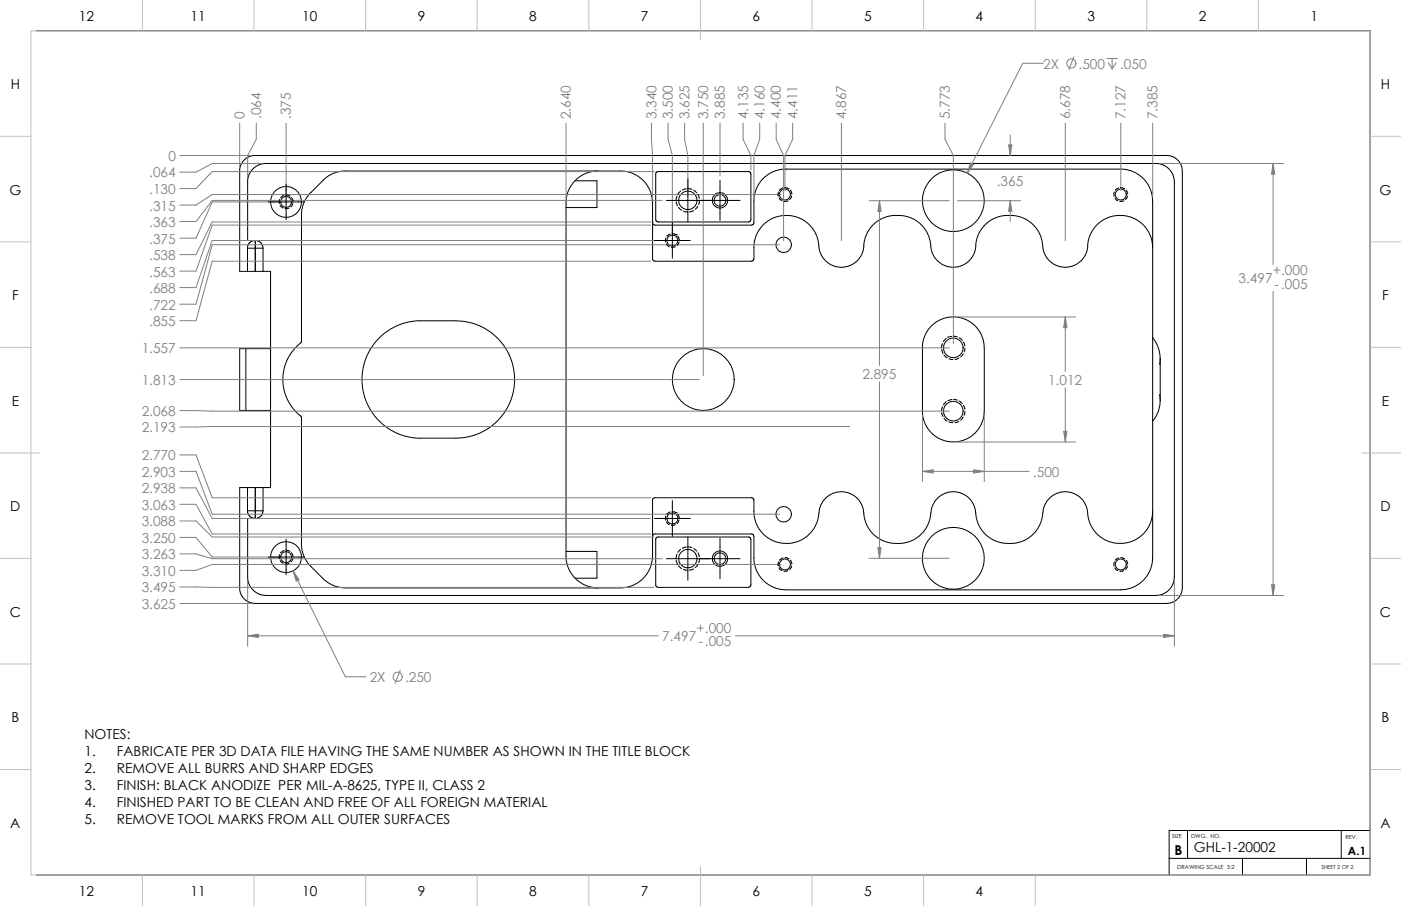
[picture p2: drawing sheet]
<svg xmlns="http://www.w3.org/2000/svg" width="432mm" height="279mm" viewBox="0 0 432 279" stroke-linecap="round" stroke-linejoin="round" font-family="sans-serif">
<g fill="none" stroke="#000" stroke-width=".31">
<path d="M11.2 9.5h411.1v260.3h-411.1M73.8 52.7l.3-1.6 .7-1.3 1.6-1.3 1.7-.5h281.5l2.1 .4 1.6 1.3 .8 1.4 .3 1.6v128.6l-.2 1.4-.7 1.4-1 1-1.3 .7-1.6 .3h-281.5l-1.5-.5-1.1-.7-1.1-1.4-.5-1.6v-31.5h2.4M73.9 52.7v31h2.4M76.3 56.1l.5-2.3 .9-1.4 1.5-1.3 2.2-.7h274.8l2.3 .4 2.1 1.6 1 1.8 .3 1.9 .1 121.8-.3 1.6-.6 1.5-1.1 1.2-1.5 1-2.3 .4h-274.2M76.3 56.1v18.1h2.4M88.2 56.8v11M106.6 52.7l-3.1 .5-1.5 .6-1.8 1.2-5 5-1.3 1.9-.7 1.9-.3 1.7v39.7M106.6 52.7h85.5l2.1 .5 1.8 .7 1.9 1.4 1.6 1.9 1.2 2.4 .4 3.1v17.3l.3 .4 .5 .2 30-.1 .5-.7v-4.3l.2-1.3 .5-1.8 1.1-1.9 1.5-1.6 2.1-1.4 2.3-.8 2.2-.3M177.2 55.8h6.8v8.2h-9.5M184.4 52.7l-1.9 .2-2.1 .6-2.6 1.7-1.4 1.4-.9 1.6-.6 1.4-.4 2.2-.1 109.6 .2 1.8 .6 2.1 1.1 1.9 1.5 1.6 2.6 1.7 2.1 .6 1.9 .2M209.8 58.9l-.9 1M211.5 58.2l-1.2 .4"/>
<path d="M212 58.2l1.2 .2M212 55.1v13.4M213.8 58.7l1 .8M215.1 60l.4 1.2M221.9 55.6v12.4M230.7 52.9l.6 .3 .1 .5v14l-.4 .7-28.1 .1-.8-.5v-14.6l.4-.4 28.2-.1M239.9 59.2v1.3M241.3 58l-1.1 .7M241.9 57.9l1.2 .3M242.3 52.1l-2.6 .4-2.2 .8-1.8 1.3-2.1 2.7-1.1 3.2-.1 8.2-.5 .6-30 .1-.5-.1-.3-.6M242.3 52.2h103.9l2.1 .4 1.5 .6 1.5 .9 1.5 1.4 1.7 2.6 .6 2.1 .2 1.9-.1 110.7-.4 2.2-.6 1.4-2.2 2.9-2.8 1.8-3 .8h-103.9l-1.8-.2-2.2-.6-2.6-1.7-1.5-1.6-1.1-1.9-.6-2.1-.2-1.8M243.1 58.2h.1"/>
<path d="M243.6 58.6l.5 1.2M343.4 59.2v1.3M344.8 58l-1.1 .7M345.4 57.9l1.2 .3M347.1 58.6l.5 1.2M78.7 74.2l-.9 .1-.8 .5-.5 .6-.3 1.1M78.7 76.5v7.2M78.7 76.5h.1M78.7 76.5h-2.4v7.2M78.7 74.2l.8 .1 .9 .5 .4 .6 .3 1.1M78.7 76.5h2.4M78.7 74.2v2.3"/>
<path d="M81.1 76.5v7.2M82.7 62.3h11M86.2 61.5l-.1 1.2M86.3 63.3l.9 .8M87.5 60.2l-1 .7M88.1 60.1h.1M88.2 60.1l1.2 .4M89.1 64.1l-1.3 .2M89.8 60.9l.5 1.2M90.2 62.7l-.6 1.1M201.7 74.2h11M205.2 73.4l-.1 1.3"/>
<path d="M205.4 61.8h22.7M205.4 75.2l.9 .9M206.5 72.1l-1 .8M207.2 72.1h.1M207.2 72.1l1.2 .3M207.2 68.7v11M208.2 76.1l-1.3 .1M208.4 72.4h.1M208.4 62.3l.4 1.2M208.7 60.4l-.3 1.2M208.9 72.8l.4 1.2M209.1 64l1 .9"/>
<path d="M209.3 74.6l-.6 1.1M210.7 65.1l1.2 .3M213.7 64.9l-1.2 .4M215.1 63.6l-.9 1M215.6 61.8l-.3 1.3M240.1 61l.9 .9M242.3 66.5h1.8l1.6 .5 1.5 .6 1.8 1.3 1.4 1.5 .9 1.5 .8 1.9 .2 2.1M242.9 61.9l-1.3 .2M244 60.5l-.6 1M276.1 66.4l-2.2 .3-1.9 .6-2.9 2-1.3 1.6-.8 1.6-.6 1.8-.3 2.7-.9 2.2-1.6 1.8-2 1-1.5 .4h-1.6l-1.6-.4-1.4-.7-1-.8-1.3-1.6-.6-1.6-.2-1.4M310.6 66.4l-2.2 .3-1.9 .6-2.6 1.7-1.4 1.6-1 1.7-.6 2-.4 3-1.2 2.4-1.2 1.3-1.3 .7-2.6 .7-2-.1-1.4-.6-1.5-.9-1-1.1-1.1-1.9-.5-3.3-.6-2.1-1.1-1.9-1.5-1.6-2.1-1.4-1.4-.6-2.2-.4h-1.7M343.6 61l.9 .9"/>
<path d="M345.1 66.5h1.8l1.7 .5 1.5 .6 1.8 1.3 1.5 1.6 1.1 1.9 .6 2.1 .2 1.9M345.1 66.4l-2.2 .3-1.9 .6-2.6 1.7-1.4 1.6-1 1.7-.6 2-.4 3-1.2 2.4-1.2 1.3-1.3 .7-2.6 .7-2-.1-1.4-.6-1.5-.9-1-1.1-1.1-1.9-.5-3.3-.6-2.1-1.1-1.9-1.4-1.6-2.2-1.4-1.4-.6-2.2-.4h-1.7M346.4 61.9l-1.3 .2M347.5 60.5l-.6 1M76.3 83.7h2.4M78.7 83.7h.1M78.7 83.7h2.4M81.1 83.7h2.3v66.7h-2.3M75.8 107.5v19.1M83.4 107.5h-9.5v19.1h9.5M92.9 105.2l-.2 .5-2.6 2.6-1.5 2.4-1.2 3.6-.2 3 .6 3.8 1.1 2.8 1.4 2 2.5 2.4 .1 .5v38.9M116.2 104.9l2.2-2 3.1-2.1 2.7-1.1 3.1-.6 14.3-.1 3.3 .5 3.4 1.2 2.8 1.7 2.5 2.2 2 2.4 2 4 .9 3.6 .1 3.6-.5 3.2-1.2 3.4-1.7 2.8-3.2 3.4-3.2 2.1-3.9 1.5-4.4 .5h-11.9l-4-.6-2.5-1-3.7-2.3-2.9-2.8-2.3-3.8-1.1-3.2-.6-4.3 .2-2.5 .6-2.6 1.8-4.3z"/>
<path d="M284.3 107.2l.4-2.7 1.5-3 2.3-2.2 3.3-1.4 2.8-.2 3.3 .9 2.6 1.8 1.3 1.5 .6 1.3 .7 2.1 .3 2-.2 21-.8 2.6-1 1.6-1.8 1.9-1.7 1-3.3 .9h-1.6l-2-.4-1.8-.8-1.7-1.2-1.3-1.4-1-1.6-.9-3.3v-20.3M290.2 107.8l.4 1.2M290.4 105.9l-.2 1.2M291 109.5l.9 .8M291.5 104.4l-.8 1M291.6 104.4h-.1M292.5 110.6l1.2 .3M293.3 103.7l-1.2 .4M293.8 103.7l1.3 .2M295.5 110.4l-1.2 .4M295.6 104.1l1 .9M296.9 109.1l-.8 1"/>
<path d="M296.9 105.5l.4 1.2M297.4 107.3l-.2 1.2M355.3 104.2l.9 1.3 .8 1.7 .5 3.3M357.6 112.3h-.2l.2-1.7v12.9M290.2 127.3l.4 1.1M290.5 125.4l-.3 1.2M291 129l.9 .8M291.6 123.9l-.8 .9M292.4 130.1l1.3 .2M293.4 123.2l-1.3 .3M293.8 123.1l1.3 .3M295.5 129.9l-1.2 .4"/>
<path d="M295.6 123.7l1 .8M296.9 128.6l-.8 1M296.9 125l.4 1.2M297.4 126.8l-.2 1.3M357.6 123.5l-.6 3.2-.5 1.3-1.2 1.9M357.6 121.8h-.2l.2 1.7M76.3 157.5h2.4M76.3 157.5l.1 .9 .6 .8 .6 .4 1.1 .3M76.3 150.4h2.4M76.3 150.4v7.1M78.7 157.5v2.4M78.7 150.4h.1"/>
<path d="M78.7 150.4v7.1M78.7 157.5h.1M78.7 157.5h2.4M78.7 159.9h-2.4l.1 19 .6 1.8 1.3 1.5 1.5 1 2.2 .4M78.7 150.4h2.4M81.1 157.5l-.3 1.1-.5 .6-.5 .4-1.1 .3M81.1 150.4v7.1M201.7 159.9h11M205.2 159.1l-.1 1.3M206.5 157.9l-1 .7M207.2 157.8h.1M207.2 157.8l1.2 .3"/>
<path d="M207.2 154.4v11M208.4 158.1h.1M208.9 158.5l.4 1.2M232.3 157.7l.2 1.8 .6 2.1 1.1 1.9 1.5 1.6 2.6 1.7 2.2 .6 1.8 .2 2-.2 2.6-.8 1.8-1.2 1.3-1.3 1.8-2.9 1.2-5.5 .7-1.3 1-1 1.8-1.2 1.5-.4 1.6-.2 1.7 .3 1.8 .9 1.4 1.2 .8 1.1 .6 1.4 .3 1.7M232.4 157.7v-3.4l-.2-.5-.4-.3h-30.3l-.4 .5v17.4l-.4 3-1.2 2.4-1.7 2-2.1 1.5-2.9 .9-86.2 .1-1.9-.2-2.1-.6-1.6-.9-1.4-1.2M266.2 158.2l.3 2 .8 1.9 .9 1.6 1.3 1.4 2.7 1.7 2.1 .6 1.8 .2 2.2-.1 2.4-.6 2.1-1.2 1.7-1.6 1.8-2.9 .9-4.7 .8-1.7 1.7-1.8 1.8-1 2-.4 1.4 .1 1.7 .5 1.3 .8 1.9 2.1 .6 1.4 .3 1.7M300.7 158.2l.3 2 .8 1.9 .9 1.6 1.3 1.4 2.7 1.7 2.1 .6 1.8 .2 2.2-.1 2.4-.6 2.1-1.2 1.7-1.6 1.8-2.9 .9-4.7 .8-1.7 1.7-1.8 1.9-1 1.9-.4 1.4 .1 1.7 .5 1.3 .8 1.9 2.1 .6 1.4 .3 1.7M355.3 157.7l-.2 1.8-.6 2.1-1.8 2.7-1.5 1.4-2 1.1-2.1 .6-1.7 .2-1.9-.1-1.6-.5-1.5-.6-1.9-1.3-1.3-1.4-.9-1.6-.8-1.9-.3-2M82.7 171.8h11M86.1 171v1.3M86.4 172.8l.8 .9M87.5 169.8l-1 .7"/>
<path d="M88.1 169.7h.1M88.2 169.7l1.2 .3M88.2 166.3v11M89.1 173.7l-1.2 .2M89.8 170.4l.5 1.2M90.3 172.3l-.7 1M92.9 167.7l.5 3.1 1.2 2.4 5 5.2M174.5 170.1h9.5v8.2h-6.8M201.1 165.4l.2-.5 .3-.2h30.2l.4 .2 .2 .5v6.6M202.2 165.9l.4-.3 28.4 .1 .4 .7v14.3l-.7 .4h-28.2l-.4-.5zM205.4 172.3h22.7M205.4 161l.9 .8"/>
<path d="M208.2 161.8l-1.3 .2M208.4 172.8l.4 1.1M208.7 170.9l-.3 1.2M209.1 174.5l1 .8M209.3 160.4l-.6 1M209.8 169.4l-.9 .9M210.7 175.6l1.2 .3M211.5 168.7l-1.2 .4M212 168.7l1.2 .2M212 165.6v13.3M213.7 175.4l-1.2 .4M213.8 169.2l1 .8"/>
<path d="M215.1 174.1l-.9 .9M215.1 170.5l.4 1.2M215.6 172.3l-.3 1.3M221.9 166.1v12.4M239.9 173.3v1.2M240.1 175.1l.9 .8M241.3 172l-1.1 .7M241.9 172l1.2 .3M242.8 175.9l-1.2 .2M243.1 172.3h.1M243.6 172.7l.5 1.2M244 174.5l-.7 1.1"/>
<path d="M343.5 173.3l-.1 1.2M343.6 175.1l.9 .8M344.8 172l-1.1 .7M345.4 172l1.2 .3M346.3 175.9l-1.2 .2M347.1 172.7l.5 1.2M347.5 174.5l-.7 1.1M366 256.1v8.6M413.4 256.1v8.6M422.3 256.1h-62v13.7M360.3 264.7h62M382.9 264.7v5.1"/>
<path d="M402.7 264.7v5.1"/>
<circle cx="241.9" cy="60" r="1.69"/>
<circle cx="345.4" cy="60" r="1.69"/>
<circle cx="88.2" cy="62.3" r="4.8"/>
<circle cx="88.2" cy="62.3" r="1.7"/>
<circle cx="207.2" cy="74.2" r="1.69"/>
<circle cx="212" cy="61.8" r="2.84"/>
<circle cx="221.9" cy="61.8" r="2.38"/>
<circle cx="221.9" cy="61.8" r="1.81"/>
<circle cx="241.5" cy="75.5" r="2.39"/>
<circle cx="293.8" cy="61.9" r="9.5"/>
<circle cx="216.8" cy="117" r="9.5"/>
<circle cx="293.8" cy="107.3" r="3"/>
<circle cx="293.8" cy="126.8" r="3"/>
<circle cx="207.2" cy="159.9" r="1.69"/>
<circle cx="241.5" cy="158.6" r="2.39"/>
<circle cx="88.2" cy="171.8" r="4.8"/>
<circle cx="88.2" cy="171.8" r="1.69"/>
<circle cx="212" cy="172.3" r="2.84"/>
<circle cx="221.9" cy="172.3" r="1.81"/>
<circle cx="221.9" cy="172.3" r="2.38"/>
<circle cx="241.9" cy="174.1" r="1.7"/>
<circle cx="293.8" cy="172.2" r="9.5"/>
<circle cx="345.4" cy="174.1" r="1.7"/>
</g>
<g fill="none" stroke="#c0c0c0" stroke-width=".31">
<path d="M9.5 9.5h412.8v260.3h-412.8zM43.9 0v9.5M78.3 0v9.5M112.7 0v9.5M147.1 0v9.5M181.5 0v9.5M215.9 0v12.1M250.3 0v9.5M284.6 0v9.5M319.1 0v9.5M353.4 0v9.5M387.9 0v9.5"/>
<path d="M0 42h9.5M422.3 42h9.5M0 74.6h9.5M422.3 74.6h9.5M0 107.1h9.5M422.3 107.1h9.5M0 139.7h12.1M419.7 139.7h12.1M0 172.2h9.5M422.3 172.2h9.5M0 204.8h9.5M422.3 204.8h9.5"/>
<path d="M0 237.3h9.5M422.3 237.3h9.5M43.9 269.8v9.6M78.3 269.8v9.6M112.7 269.8v9.6M147.1 269.8v9.6M181.5 269.8v9.6M215.9 267.3v12.1M250.3 269.8v9.6M284.6 269.8v9.6M319.1 269.8v9.6"/>
</g>
<g fill="none" stroke="#808080" stroke-width=".31">
<path d="M321.6 19.5h-6.4l-17.1 33.9M331 17.5l-1.6 4M341.2 18h3.2M341.6 19.3l1.2 2M342.8 18v3.3M344 19.3l-1.2 2M73.9 38v13.5M79 38v5l-2.7 5v6.9M88.2 38v23M174.5 38v23.4M200.8 38v5l.3 5v13.4M205.9 38v5l1.3 5v24.9"/>
<path d="M211 38v5l1 5v12.5M216.7 38v77.8M221.9 38v16.3M229 38v5l2.4 5v4.4M234.1 38v5l-1.7 5v12.8M239.2 38v5l2.3 5v26.2M244.3 38v5l-2.4 5v10.7M259.3 38v36.2M291.3 38v5l2.5 5v58M328.3 38v36.2M345.4 38v20.7M355.3 38v22.8"/>
<path d="M55.4 48h22M80.8 50.4h-15.4l-5 2.7h-5M201.6 52.9h-136.2l-5 5.3h-5M240.7 60h-175.3l-5 3.2h-5M311.4 41.6v6.4M357.5 50.4h38.1M392.4 50.4v31.3M86.9 62.3h-21.5l-5 11.1h-5M200.6 69.4h-135.2l-5 14.2h-5M201.6 68.5h-136.2l-5 10h-5M204.1 61.8h-138.7l-5 6.5h-5M206 74.2h-140.6l-5 14.5h-5"/>
<path d="M240.2 75.5h-174.8l-5 18.3h-5M267.9 61.9h24.7M271.1 61.9v50.8M295.1 61.9h19.4M311.4 61.9v6.3M200.6 80.6h-135.2l-5 18.3h-5M295.1 97.7h36.4M328.3 97.7v16.8M392.4 89.9v93.7M55.4 107.3h237.2M55.4 117.1h160.1M271.1 117.7v54.5"/>
<path d="M328.3 119.5v16.8M55.4 126.6l10 .2h227.2M261.9 131.5h-196.5l-10 .2M284.3 128.1v20.4M295.1 136.3h36.4M303.4 128.1v20.4M55.4 140.3h5l5 13.2h135.2M55.4 145.4h5l5 13.2h174.8M55.4 150.5h5l5 9.4h135M55.4 155.5h5l5 9.2h135.2M284.3 145.4h32.9M55.4 160.7h5l5 4.9h136.2"/>
<path d="M55.4 165.7h5l5 6.1h21.5M55.4 170.8h5l5 1.5h138.7M76.3 179.2v20.1M90.3 176.1l16.1 32.6h6.4M240.7 174.1h-175.3l-5 1.8h-5M267.9 172.2h24.7M361.9 179.2v20.1M55.4 181l146.2 .1M55.4 186.1h22M76.3 196.1h126.6M226.7 196.1h135.2M357.5 183.6h38.1"/>
<path d="M123.4 206.7l-1.6 4"/>
<circle cx="330.2" cy="19.6" r="1.41"/>
<circle cx="122.5" cy="208.7" r="1.41"/>
</g>
<g fill="#808080" stroke="#808080" stroke-width=".31">
<path d="M76.3 196.1l3.3-.5v1z"/>
<path d="M358.6 195.6l3.3 .5-3.3 .5z"/>
<path d="M392.4 50.4l.5 3.3h-1z"/>
<path d="M391.9 180.3h1l-.5 3.3z"/>
<path d="M284.3 145.4l3.3-.5v1z"/>
<path d="M300.1 144.9l3.3 .5-3.3 .5z"/>
<path d="M327.8 133h1l-.5 3.3z"/>
<path d="M328.3 97.7l.5 3.3h-1z"/>
<path d="M90.3 176.1l1.9 2.7-.9 .4z"/>
<path d="M271.1 61.9l.5 3.3h-1z"/>
<path d="M270.6 168.9h1l-.5 3.3z"/>
<path d="M311.4 61.9l.5 3.3h-1z"/>
<path d="M310.9 44.7h1l-.5 3.3z"/>
<path d="M299.1 50.2l1 .5-2 2.7z"/>
</g>
<g font-size="4.2">
<text x="24.3" y="6.4">12</text>
<text x="58.8" y="6.4">11</text>
<text x="93.1" y="6.4">10</text>
<text x="128.7" y="6.4">9</text>
<text x="163.1" y="6.4">8</text>
<text x="197.5" y="6.4">7</text>
<text x="231.9" y="6.4">6</text>
<text x="266.3" y="6.4">5</text>
<text x="300.7" y="6.4">4</text>
<text x="335.1" y="6.4">3</text>
<text x="369.5" y="6.4">2</text>
<text x="403.9" y="6.4">1</text>
<text x="3.3" y="27.4">H</text>
<text x="425.6" y="27.4">H</text>
<text x="2.9" y="60">G</text>
<text x="425.2" y="60">G</text>
<text x="3.7" y="92.5">F</text>
<text x="426" y="92.5">F</text>
<text x="3.6" y="125.1">E</text>
<text x="425.9" y="125.1">E</text>
<text x="3.2" y="157.6">D</text>
<text x="425.5" y="157.6">D</text>
<text x="3" y="190.2">C</text>
<text x="425.3" y="190.2">C</text>
<text x="3.5" y="222.7">B</text>
<text x="26" y="227.8">NOTES:</text>
<text x="425.8" y="222.7">B</text>
<text x="26" y="233.1">1.</text>
<text x="36" y="233.1">FABRICATE PER 3D DATA FILE HAVING THE SAME NUMBER AS SHOWN IN THE TITLE BLOCK</text>
<text x="26" y="238.3">2.</text>
<text x="36" y="238.3">REMOVE ALL BURRS AND SHARP EDGES</text>
<text x="26" y="243.5">3.</text>
<text x="36" y="243.5">FINISH: BLACK ANODIZE PER MIL-A-8625, TYPE II, CLASS 2</text>
<text x="26" y="248.8">4.</text>
<text x="36" y="248.8">FINISHED PART TO BE CLEAN AND FREE OF ALL FOREIGN MATERIAL</text>
<text x="3.2" y="255.2">A</text>
<text x="26" y="254">5.</text>
<text x="36" y="254">REMOVE TOOL MARKS FROM ALL OUTER SURFACES</text>
<text x="425.5" y="255.2">A</text>
<text x="362" y="263.8">B</text>
<text x="367.9" y="262.8">GHL-1-20002</text>
<text x="24.3" y="276.3">12</text>
<text x="58.8" y="276.3">11</text>
<text x="93.1" y="276.3">10</text>
<text x="128.7" y="276.3">9</text>
<text x="163.1" y="276.3">8</text>
<text x="197.5" y="276.3">7</text>
<text x="231.9" y="276.3">6</text>
<text x="266.3" y="276.3">5</text>
<text x="300.7" y="276.3">4</text>
</g>
<g font-size="4.2" fill="#808080">
<text x="321.6" y="21.2">2X</text>
<text x="332.4" y="21.2">.500</text>
<text x="345.2" y="21.2">.050</text>
<text x="75.4" y="36.8" transform="rotate(-90 75.4 36.8)">0</text>
<text x="80.5" y="36.8" transform="rotate(-90 80.5 36.8)">.064</text>
<text x="89.7" y="36.8" transform="rotate(-90 89.7 36.8)">.375</text>
<text x="176" y="36.8" transform="rotate(-90 176 36.8)">2.640</text>
<text x="202.3" y="36.8" transform="rotate(-90 202.3 36.8)">3.340</text>
<text x="207.4" y="36.8" transform="rotate(-90 207.4 36.8)">3.500</text>
<text x="212.5" y="36.8" transform="rotate(-90 212.5 36.8)">3.625</text>
<text x="218.3" y="36.8" transform="rotate(-90 218.3 36.8)">3.750</text>
<text x="223.4" y="36.8" transform="rotate(-90 223.4 36.8)">3.885</text>
<text x="230.5" y="36.8" transform="rotate(-90 230.5 36.8)">4.135</text>
<text x="235.6" y="36.8" transform="rotate(-90 235.6 36.8)">4.160</text>
<text x="240.7" y="36.8" transform="rotate(-90 240.7 36.8)">4.400</text>
<text x="245.8" y="36.8" transform="rotate(-90 245.8 36.8)">4.411</text>
<text x="260.8" y="36.8" transform="rotate(-90 260.8 36.8)">4.867</text>
<text x="292.8" y="36.8" transform="rotate(-90 292.8 36.8)">5.773</text>
<text x="329.8" y="36.8" transform="rotate(-90 329.8 36.8)">6.678</text>
<text x="346.9" y="36.8" transform="rotate(-90 346.9 36.8)">7.127</text>
<text x="356.7" y="36.8" transform="rotate(-90 356.7 36.8)">7.385</text>
<text x="51.9" y="49.7">0</text>
<text x="46" y="54.7">.064</text>
<text x="46" y="59.8">.130</text>
<text x="307.2" y="57.3">.365</text>
<text x="46" y="64.9">.315</text>
<text x="46" y="70">.363</text>
<text x="46" y="75.1">.375</text>
<text x="46" y="80.2">.538</text>
<text x="46" y="85.3">.563</text>
<text x="381.7" y="87.2">3.497</text>
<text x="392.3" y="84.9">+.000</text>
<text x="392.9" y="89">-.005</text>
<text x="46" y="90.4">.688</text>
<text x="46" y="95.5">.722</text>
<text x="46" y="100.5">.855</text>
<text x="43.7" y="109">1.557</text>
<text x="43.7" y="118.7">1.813</text>
<text x="265.8" y="116.9">2.895</text>
<text x="323" y="118.7">1.012</text>
<text x="43.7" y="128.3">2.068</text>
<text x="43.7" y="133.3">2.193</text>
<text x="43.7" y="141.9">2.770</text>
<text x="43.7" y="147">2.903</text>
<text x="318.4" y="147">.500</text>
<text x="43.7" y="152.1">2.938</text>
<text x="43.7" y="157.2">3.063</text>
<text x="43.7" y="162.3">3.088</text>
<text x="43.7" y="167.4">3.250</text>
<text x="43.7" y="172.5">3.263</text>
<text x="43.7" y="177.6">3.310</text>
<text x="43.7" y="182.7">3.495</text>
<text x="43.7" y="187.7">3.625</text>
<text x="204.1" y="197.5">7.497</text>
<text x="214.7" y="195.2">+.000</text>
<text x="215.3" y="199.3">-.005</text>
<text x="113.9" y="210.4">2X</text>
<text x="124.8" y="210.4">.250</text>
</g>
<text font-size="3.5" x="415.5" y="263.8">A.1</text>
<g font-size="1.7">
<text x="361.3" y="258.5">SIZE</text>
<text x="367.1" y="258.5">DWG. NO.</text>
<text x="414.7" y="258.6">REV.</text>
<text x="362.8" y="268">DRAWING SCALE 3:2</text>
<text x="407.2" y="268">SHEET 2 OF 2</text>
</g>
</svg>
